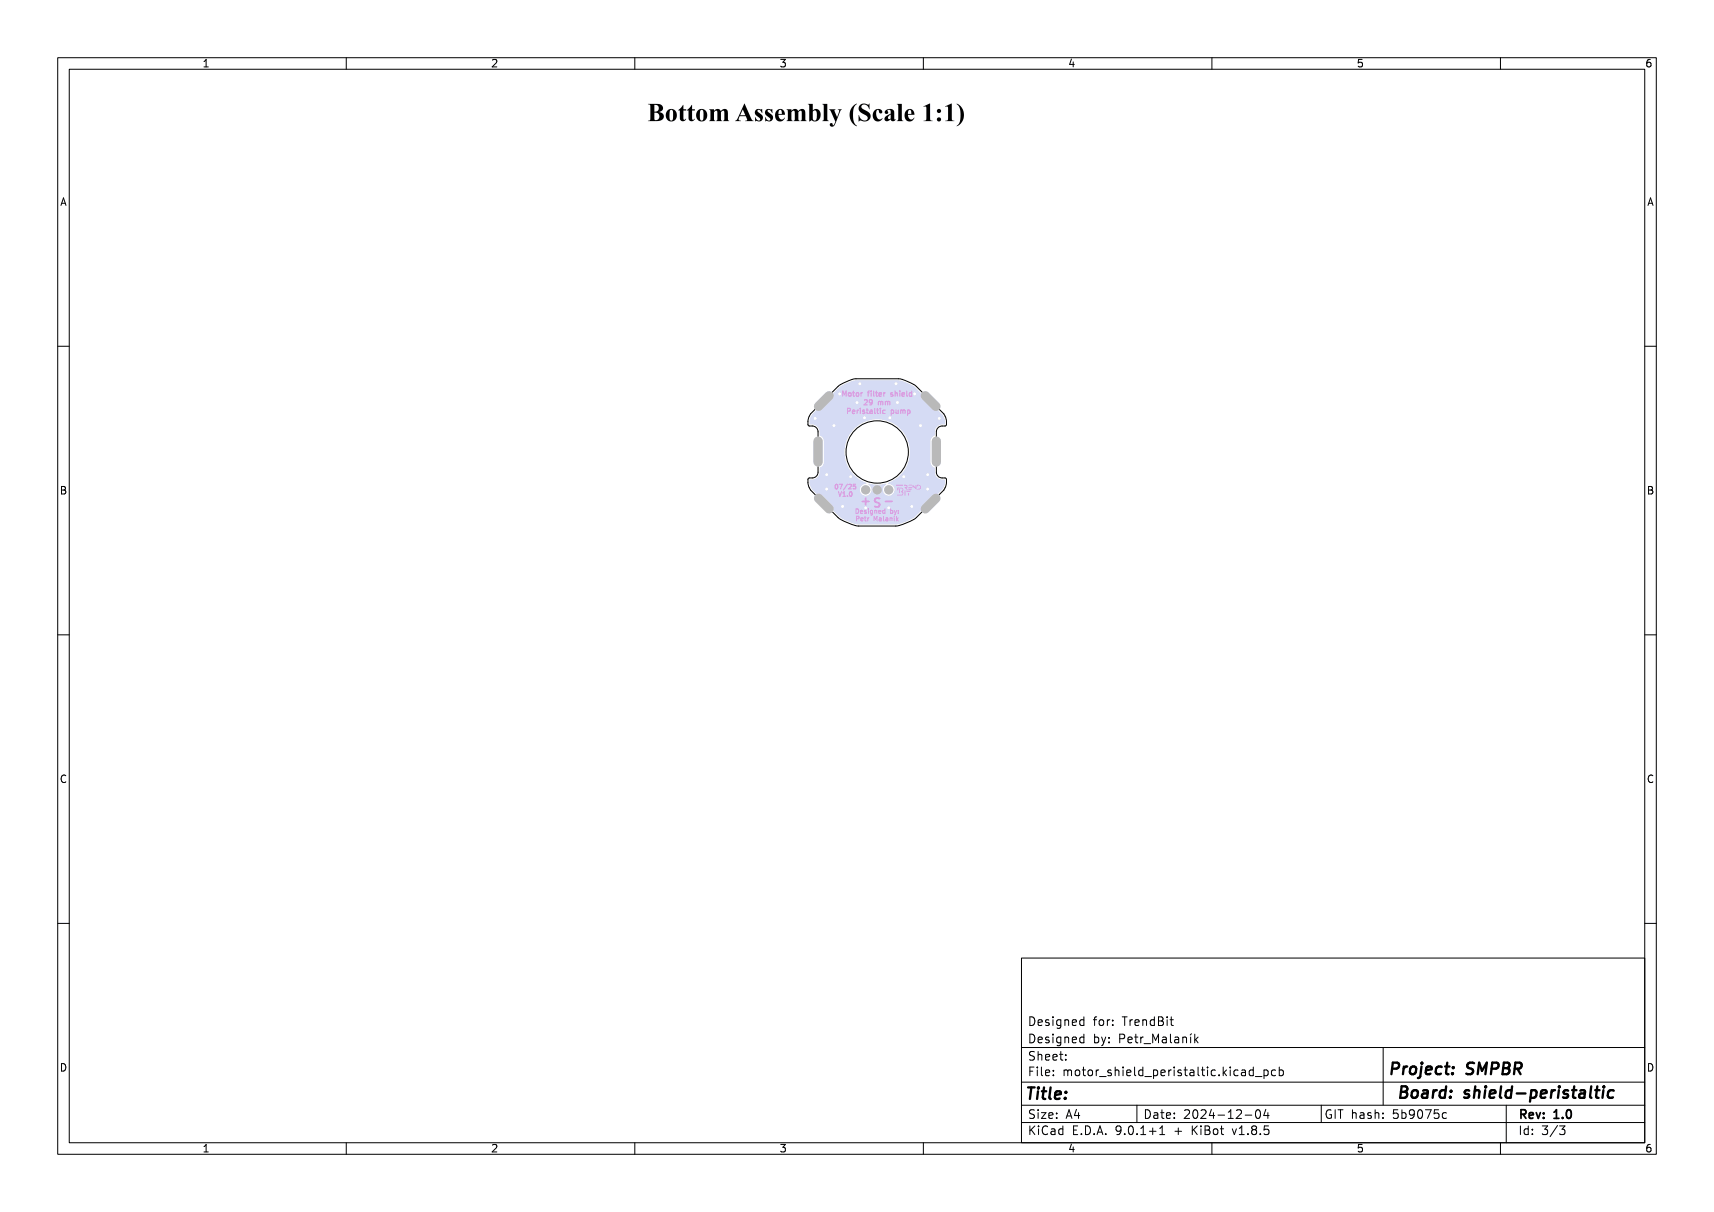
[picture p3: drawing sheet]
<svg xmlns="http://www.w3.org/2000/svg" width="297mm" height="210mm" viewBox="0 0 297 210" stroke-linecap="round" stroke-linejoin="round" font-family="sans-serif">
<g fill="none" stroke="#000" stroke-width=".17">
<path d="M140.5 71.7l5.2-5.1a7.4 7.4 0 0 1 2.6-1h7.4a7.5 7.5 0 0 1 3.1 1.4l4.7 4.7a2.43 2.43 0 0 1 .4 2l-.1 .1a1.15 1.15 0 0 0-1.5 1v7a1.12 1.12 0 0 0 1.5 1l.1 .1a2.42 2.42 0 0 1-.4 2l-4.7 4.8a8.9 8.9 0 0 1-3.6 1.4h-6.4a8.8 8.8 0 0 1-3.6-1.4l-4.7-4.8a2.43 2.43 0 0 1-.4-2l.2-.1a1.15 1.15 0 0 0 1.5-1v-7a1.12 1.12 0 0 0-1.5-1l-.2-.1a2.43 2.43 0 0 1 .4-2z"/>
<circle cx="152" cy="78.3" r="5.4"/>
</g>
<path d="M141.8 76.4v3.7M143.7 68.6l-1.9 1.8M162.3 76.4v3.7M162.2 86.3l-1.9 1.9" fill="none" stroke="#d5dbf4" stroke-width="1.6"/>
<g fill="#d5dbf4">
<circle cx="154" cy="84.9" r=".8"/>
<circle cx="152" cy="84.9" r=".8"/>
<circle cx="150" cy="84.9" r=".8"/>
</g>
<path d="M160.3 68.6l1.9 1.8M141.8 86.3l1.9 1.9" fill="none" stroke="#d5dbf4" stroke-width="1.6"/>
<g fill="#d5dbf4">
<circle cx="143.3" cy="82.2" r=".5"/>
<circle cx="144.5" cy="73.7" r=".5"/>
<circle cx="162.8" cy="72.5" r=".5"/>
<circle cx="149.8" cy="72.4" r=".5"/>
<circle cx="147.4" cy="82.6" r=".5"/>
<circle cx="156.6" cy="82.6" r=".5"/>
<circle cx="155.3" cy="66.5" r=".5"/>
<circle cx="160.8" cy="82.2" r=".5"/>
<circle cx="160.8" cy="84.7" r=".5"/>
<circle cx="148.5" cy="69.8" r=".5"/>
<circle cx="158" cy="87.7" r=".5"/>
<circle cx="146" cy="87.7" r=".5"/>
<circle cx="155.5" cy="69.8" r=".5"/>
<circle cx="154.2" cy="72.4" r=".5"/>
<circle cx="149" cy="66.5" r=".5"/>
<circle cx="158.5" cy="68.3" r=".5"/>
<circle cx="141.3" cy="72.5" r=".5"/>
<circle cx="154" cy="88" r=".5"/>
<circle cx="150" cy="88" r=".5"/>
<circle cx="159.5" cy="73.7" r=".5"/>
<circle cx="143.3" cy="84.7" r=".5"/>
<circle cx="145.5" cy="68.3" r=".5"/>
</g>
<path d="M140.7 71.9l4.8-4.9 1.7-.8 1.1-.3h7.6l1.4 .5 1.3 .7 4.7 4.8 .4 .7v.9a1.38 1.38 0 0 0-1.7 1.2v.8l-.5 .3-.2 .4v1.9h-3.6a5.7 5.7 0 0 0-9.1-4.3 5.7 5.7 0 0 0 1.6 9.9l-.1 .2a1.01 1.01 0 0 0-1.1 1.2 1.01 1.01 0 0 0 1.6 .6 1.01 1.01 0 0 0-.1-1.7l.1-.2a6.9 6.9 0 0 0 2.9 0v.2a1.01 1.01 0 0 0-.2 1.6 1.01 1.01 0 0 0 1.7-.4 1.01 1.01 0 0 0-1.1-1.3l-.1-.2a5.9 5.9 0 0 0 3.9-5.6h3.6v2a1.12 1.12 0 0 0 .7 .9v.9a1.35 1.35 0 0 0 1.7 1.2v.9l-.4 .8-5.1 5-1.5 .7-1.3 .4h-6.6l-1.5-.4-1.9-1-4.8-4.8-.3-.7v-.8l.1-.1h.5a1.26 1.26 0 0 0 1.1-1.2v-.9a1.1 1.1 0 0 0 .8-.9v-3.7l-.3-.6-.5-.3v-.9a1.3 1.3 0 0 0-1.6-1l-.1-.2v-.6z" fill-rule="evenodd" fill="#d5dbf4"/>
<g fill="#fff">
<circle cx="143.3" cy="82.3" r=".25"/>
<circle cx="144.5" cy="73.8" r=".25"/>
<circle cx="162.8" cy="72.5" r=".25"/>
<circle cx="149.8" cy="72.4" r=".25"/>
<circle cx="147.4" cy="82.6" r=".25"/>
<circle cx="156.6" cy="82.6" r=".25"/>
<circle cx="155.3" cy="66.5" r=".25"/>
<circle cx="160.8" cy="82.3" r=".25"/>
<circle cx="160.8" cy="84.8" r=".25"/>
<circle cx="148.5" cy="69.8" r=".25"/>
<circle cx="158" cy="87.7" r=".25"/>
<circle cx="146" cy="87.7" r=".25"/>
<circle cx="155.5" cy="69.8" r=".25"/>
<circle cx="154.2" cy="72.4" r=".25"/>
<circle cx="149" cy="66.5" r=".25"/>
<circle cx="158.5" cy="68.2" r=".25"/>
<circle cx="141.3" cy="72.5" r=".25"/>
<circle cx="154" cy="88" r=".25"/>
<circle cx="150" cy="88" r=".25"/>
<circle cx="159.5" cy="73.8" r=".25"/>
<circle cx="143.3" cy="84.8" r=".25"/>
<circle cx="145.5" cy="68.2" r=".25"/>
</g>
<path d="M141.8 76.4v3.7M143.7 68.6l-1.9 1.8M162.3 76.4v3.7M162.2 86.3l-1.9 1.9" fill="none" stroke="#fff" stroke-width=".6"/>
<g fill="#fff">
<circle cx="154" cy="84.9" r=".4"/>
<circle cx="152" cy="84.9" r=".4"/>
<circle cx="150" cy="84.9" r=".4"/>
</g>
<path d="M160.3 68.6l1.9 1.8M141.8 86.3l1.9 1.9" fill="none" stroke="#fff" stroke-width=".6"/>
<path d="M141.8 76.4v3.7M143.7 68.6l-1.9 1.8M162.3 76.4v3.7M162.2 86.3l-1.9 1.9" fill="none" stroke="#b9b9b9" stroke-width="1.6"/>
<g fill="#b9b9b9">
<circle cx="154" cy="84.9" r=".8"/>
<circle cx="152" cy="84.9" r=".8"/>
<circle cx="150" cy="84.9" r=".8"/>
</g>
<path d="M160.3 68.6l1.9 1.8M141.8 86.3l1.9 1.9" fill="none" stroke="#b9b9b9" stroke-width="1.6"/>
<path d="M149.4 86.9h1.2M150 86.3v1.2M152.4 86.4l-.5-.1-.3 .3 .1 .4 .7 .3v.4l-.3 .1h-.5M153.4 86.9h1.2" fill="none" stroke="#db9de1" stroke-width=".3"/>
<g fill="none" stroke="#db9de1" stroke-width=".2">
<path d="M146 68.7v-.9l.3 .6 .3-.6v.9M146.9 71.2h.4v-.4h-.4v.9M147.1 68.1h.3v.5h-.3zM147.7 71.4l.4-.1v-.2h-.3l-.1 .1 .1 .4h.3M147.7 68.1h.4M147.9 67.8v.7l.2 .2M148.4 68.1h.4l-.1 .5h-.3zM148.5 71.1v.6M148.8 71.1l-.3 .1M149.1 70.8h.1M149.1 71.1v.6M149.2 68.1v.6"/>
<path d="M149.5 68.1l-.3 .1M149.8 69.3h.3l.2 .2-.6 .7h.6M149.8 71.1h-.2l-.1 .1v.1l.3 .1v.2h-.3M150.1 71.1h.4M150.2 70.8v.7l.3 .2M150.3 68.1h.4M150.7 67.8l-.3 .1v.8M150.8 71.1h.3v.6M151 67.8h.1M151 68.1v.6M151.1 71.3l-.4 .1 .1 .3 .3-.1M151.1 69.6l-.1 .2h-.3v-.5h.3l.1 .1v.5l-.1 .2-.3 .1"/>
<path d="M151.4 67.8v.7l.1 .2M151.6 70.8v.7l.1 .2M151.7 68.1h.4M151.9 67.8v.7l.2 .2M151.9 71.1h.4M152 70.8v.7l.3 .2M152.2 69.6v.6M152.2 69.6h.3l.1 .1M152.3 68.4l.5-.1-.1-.2h-.2l-.2 .1 .1 .4h.3M152.6 70.8h.1M152.6 71.1v.6M152.6 69.7l.1-.1h.2l.1 .6"/>
<path d="M152.6 69.7v.5M153.1 68.1v.6M153.4 71.1h-.3l-.2 .1 .1 .4h.4M153.4 68.1l-.3 .1M153.4 69.6h.3l.1 .1M153.4 69.6v.6M153.8 69.7l.1-.1h.2l.1 .6M153.8 69.7v.5M154.4 71.1h.3l.2 .1-.1 .4h-.4M154.4 71.1v.9M154.7 68.1h-.2l-.2 .1 .1 .1 .3 .1v.2h-.4M155.1 68.1h.4v.6"/>
<path d="M155.1 67.8v.9M155.3 71.1v.5h.3M155.6 71.1v.6M155.9 67.8h.1M155.9 68.1v.6M156.1 71.1h.2l.2 .1M156.1 71.1v.6M156.3 68.4l.4-.1v-.2h-.3l-.1 .1 .1 .4h.3M156.5 71.2l.1-.1h.2v.6M156.5 71.2v.5M157.1 67.8v.7l.2 .2M157.3 71.1h.2l.2 .1-.1 .4h-.3"/>
<path d="M157.3 71.1v.9M158 68.1h-.3l-.1 .1v.4h.4M158 67.8v.9M144.8 84l.1-.1a.39 .39 0 0 1 .3 .4 .39 .39 0 0 1-.4 .4l-.1-.3zM145.3 85.2l.2 .8 .3-.8M145.4 83.9h.6l-.4 .8M146 86h.5M146 85.4l.3-.2v.8M146.8 83.9l-.6 1M146.8 85.9v.1M147.1 84l.3-.1 .1 .2-.5 .6h.5M147.3 85.3l.1-.1a.39 .39 0 0 1 .2 .4 .39 .39 0 0 1-.3 .4l-.1-.3z"/>
<path d="M147.6 85.9l-.1 .1M148.3 83.9h-.4l-.1 .4h.4l.1 .3h-.5"/>
</g>
<g fill="none" stroke="#db9de1" stroke-width=".17">
<path d="M148.3 88.2a.4 .4 0 0 1 .5 .4 .4 .4 0 0 1-.5 .4zM148.4 89.9l.4-.1v-.3h-.4v.8M149.1 88.7l.4-.1-.1-.1-.3 .1v.3h.3M149.2 90l.3-.1v-.1l-.2-.1-.1 .1v.4h.3M149.8 89.7h.3M149.9 89.5v.6l.2 .2M150.1 88.5l-.3 .1 .3 .1v.2h-.3M150.3 89.7v.6M150.5 88.2h.1M150.5 88.4v.6M150.6 89.7l-.3 .2M151.2 88.5l-.2-.1-.2 .2 .1 .3h.3"/>
<path d="M151.2 88.4v.7l-.2 .1h-.1M151.4 90.3v-.8l.3 .5 .3-.5v.8M151.6 88.5h.3v.5M151.6 88.4v.6M152.3 88.7l.3-.1v-.1l-.3 .1v.3h.3M152.4 89.8l.2-.1 .1 .1v.4l-.3 .1v-.3l.3-.1M153.1 89.5v.6l.1 .2M153.3 88.5l-.2-.1-.1 .2v.3h.3M153.3 88.2v.8M153.5 89.8l.2-.1 .1 .1v.4l-.2 .1-.1-.3 .3-.1M154.2 89.8h.3l.1 .5M154.2 89.7v.6"/>
<path d="M154.3 88.5l.3-.1 .1 .2-.1 .3h-.3M154.3 88.2v.8M155 89.7v.6M155 88.4l.2 .6M155 89.4l-.1 .1M155.2 89l-.2 .2M155.3 89.5v.8M155.4 88.4l-.2 .6M155.4 90l.2 .3M155.6 89.7l-.3 .3M155.7 88.9v.1M155.7 88.5v.1"/>
</g>
<g fill="#db9de1">
<path d="M157.4 84h.6v.2h-.6z" fill-rule="evenodd"/>
<path d="M157.4 84.4h.6v.1h-.6z" fill-rule="evenodd"/>
<path d="M157.4 84.7h.6v.1h-.6z" fill-rule="evenodd"/>
<path d="M157.1 85h.7v.2h-.7z" fill-rule="evenodd"/>
<path d="M157.3 85.5h.2v.4h-.2z" fill-rule="evenodd"/>
<path d="M156.7 85h.2v.9h-.2z" fill-rule="evenodd"/>
<path d="M155.3 84h1.1v.2h-1.1z" fill-rule="evenodd"/>
<path d="M155.8 84.8h.1v.6h-.1z" fill-rule="evenodd"/>
<path d="M158.1 84l.5 .5v-.5h.2v.8l-.5-.4v.1h-.2z" fill-rule="evenodd"/>
<path d="M156.7 84a.37 .37 0 0 1 .4 0 .37 .37 0 0 1 .1 .4l-.1 .2 .2 .2h-.2l-.4-.4h.4v-.2h-.4z" fill-rule="evenodd"/>
<path d="M158.9 84a.47 .47 0 0 1 .7 .4 .47 .47 0 0 1-.7 .5v-.2h.2a.29 .29 0 0 0 .4-.3 .29 .29 0 0 0-.4-.3v.2h-.2z" fill-rule="evenodd"/>
<path d="M155.5 84.5h.4a.49 .49 0 0 1 .6 .1 .49 .49 0 0 1-.1 .6 .45 .45 0 0 1 0 .6 .45 .45 0 0 1-.5 .1h-.4v-.2h.8a.32 .32 0 0 0-.1-.5 .29 .29 0 0 0 .2-.4 .29 .29 0 0 0-.5-.2h-.3v.3h-.1z" fill-rule="evenodd"/>
</g>
<g fill="none" stroke="#000" stroke-width=".17">
<path d="M10 10h277v190h-277zM12 12h273v186h-273zM35.3 11.6h.8M35.3 10.7l.4-.4v1.3M60 10v2M85.3 10.4l.5-.1 .3 .4-.8 .9h.8M110 10v2M135.3 10.3h.8l-.4 .5 .3 .1v.6l-.2 .1-.5-.1M160 10v2M185.7 10.2l-.4 1h.9M186 10.7v.9M210 10v2"/>
<path d="M236 10.3h-.6l-.1 .6 .2-.1 .5 .1 .1 .1-.1 .5-.2 .1-.5-.1M260 10v2M286 10.3l-.4 .1a.87 .87 0 0 0 0 1.2l.4-.1 .1-.5-.3-.2-.3 .1-.2 .1M10.6 35.6l.4-1.3 .4 1.3M10.7 35.2h.6M285.6 35.6l.4-1.3 .4 1.3M285.7 35.2h.6M10 60h2M285 60h2M10.7 84.3l.6 .1v.3l-.2 .2a.35 .35 0 0 1 .3 .3 .35 .35 0 0 1-.2 .4h-.5zM10.7 84.9h.4M285.7 84.3l.6 .1v.3l-.2 .2a.35 .35 0 0 1 .3 .3 .35 .35 0 0 1-.2 .4h-.5z"/>
<path d="M285.7 84.9h.4M10 110h2M285 110h2M11.4 134.4a.62 .62 0 0 0-.9 .5 .62 .62 0 0 0 .7 .7l.2-.1M286.4 134.4a.62 .62 0 0 0-.9 .5 .62 .62 0 0 0 .7 .7l.2-.1M10 160h2M285 160h2M177 166h108v32h-108zM178.5 176.2a.76 .76 0 0 1 .8 .7 .76 .76 0 0 1-.8 .8zM178.5 179.2a.76 .76 0 0 1 .8 .7 .76 .76 0 0 1-.8 .8zM179.9 177.2l.7-.1-.1-.3-.4-.1-.2 .2 .1 .7h.5M181.7 176.8l-.3-.1-.2 .2v.2l.5 .2v.3h-.5"/>
<path d="M181.7 179.8l-.3-.1-.2 .2v.2l.5 .2v.3h-.5M182.5 176.2v.1M182.5 176.7v1M182.5 179.2v.1M182.5 179.7v1M183.8 176.8l-.4-.1-.3 .3v.4l.1 .2h.6M183.8 179.8l-.4-.1-.3 .3v.4l.1 .2h.6M183.8 179.7v1.2l-.3 .3-.3-.1M183.8 176.7v1.2l-.3 .3-.3-.1M184.5 179.8l.2-.1 .4 .1 .1 .9M184.5 176.7v1M184.5 179.7v1"/>
<path d="M184.5 176.8l.2-.1 .4 .1 .1 .9M185.8 177.2l.7-.1v-.3l-.5-.1-.2 .2 .1 .7h.6M187.8 176.8l-.4-.1-.3 .3v.4l.1 .2h.6M187.8 179.8l-.4-.1-.3 .3v.4l.1 .2h.6M187.8 176.2v1.5M187.8 179.2v1.5M189.5 176.7h.5M189.7 179.8l.4-.1 .3 .3v.4l-.2 .2h-.5M189.7 179.2v1.5M190 176.2l-.3 .2v1.3M190.6 176.8l.4-.1 .2 .3v.4l-.2 .3-.4-.1-.1-.2v-.4zM190.9 179.7l.3 1"/>
<path d="M191.6 179.7l-.4 1M191.9 176.7v1M192.2 179.8v.1M192.3 176.7l-.3 .1-.1 .2M192.8 177.6v.1M192.8 176.8v.1M194 180l.7-.1 .2-.2-.1-.4-.2-.1h-.6v1.5M194.5 176.2h.8M194.9 176.2v1.5M195.8 176.7v1M196.2 176.7l-.2 .1-.2 .2M196.6 179.7h.6"/>
<path d="M196.7 177.2l.7-.1-.1-.3-.4-.1-.2 .2v.7h.6M196.8 179.2v1.3l.4 .2M197.7 179.7v1M198 176.7v1M198 176.8l.2-.1 .4 .1 .1 .9M198.1 179.7l-.3 .1-.1 .2M200 176.8l-.4-.1-.3 .3v.4l.2 .2h.5M200 176.2v1.5M200.7 176.2h.5l.3 .1v.3l-.3 .3a.4 .4 0 0 1 .4 .4 .4 .4 0 0 1-.3 .4h-.6zM200.7 176.9h.5M201.5 179.8h.5l.1 .9M202.2 176.2v.1"/>
<path d="M202.2 176.7v1M202.7 176.7h.6M202.8 179.2v1.3l.2 .2M203 176.2v1.3l.3 .2M203.6 179.8h.6v.9M205 179.8l.2-.1 .3 .1 .1 .9M205 179.7v1M206.3 179.7v1M206.5 179.1l-.3 .2M207 179.2v1.5M207.6 179.7l-.6 .6M10.7 184.3a.66 .66 0 0 1 .7 .6 .66 .66 0 0 1-.7 .7z"/>
<path d="M35.3 198.7l.4-.4v1.3M35.3 199.6h.8M60 198v2M85.3 198.4l.5-.1 .3 .4-.8 .9h.8M110 198v2M135.3 198.3h.8l-.4 .5 .3 .1v.6l-.2 .1-.5-.1M160 198v2M177 194.5h108M177 191.5h108M177 187.5h108M177 181.5h108M178.5 195.1v1.5"/>
<path d="M178.5 185.6h.5M178.7 195.7l.6 .9M179.2 184.9h-.7v1.5M179.2 192.4l-.5-.1-.2 .1v.5l.6 .3 .1 .3-.2 .3-.6-.1M179.2 182.3l-.5-.1-.2 .1v.5l.6 .3 .1 .3-.2 .3-.6-.1M179.3 195.1l-.8 .9M179.7 184.9v.1M179.7 185.4v1M179.9 182.8l.2-.1 .4 .1v.9M179.9 180.2l.7-.1-.1-.3-.4-.1-.2 .2 .1 .7h.5M179.9 182.2v1.5M179.9 192.3v.1"/>
<path d="M179.9 192.8v1M180 195.1v.1M180 195.6v1M180.5 192.8h.7l-.7 1h.7M180.5 184.9v1.3l.2 .2M181.2 183.2l.7-.1-.1-.3-.4-.1-.2 .2v.7h.6M181.2 185.9l.7-.2-.1-.2-.4-.1-.2 .2v.7h.6M181.5 195.2a.6 .6 0 0 0-.7 0 .6 .6 0 0 0-.2 .8 .56 .56 0 0 0 .3 .5 .56 .56 0 0 0 .6 0M181.7 193.3l.8-.1-.1-.3-.4-.1-.3 .2 .1 .7h.6M182.2 195.7h.5l.1 .9M182.5 183.2l.7-.1-.1-.3-.4-.1-.2 .2v.7h.6M182.5 186.3v.1"/>
<path d="M182.5 185.5v.1M182.8 196h-.5a.29 .29 0 0 0-.2 .3 .29 .29 0 0 0 .2 .3l.5-.1M183.1 193.7v.1M183.1 192.9v.1M183.6 182.7h.6M183.8 182.2v1.3l.4 .2M184.2 195.7l-.5-.1-.2 .3v.4l.1 .2h.6M184.2 195.1v1.5M184.4 185.5l.4-.1 .2 .2M184.4 185.4v1M184.7 183.6v.1M184.7 182.8v.1"/>
<path d="M184.7 193.8l.5-1.5 .5 1.5M184.9 193.4h.7M185 185.6l.2-.2 .4 .1 .1 .9M185 185.6v.8M185.7 198.2l-.4 1h.9M185.8 180.2l.7-.1v-.3l-.5-.1-.2 .2 .1 .7h.6M186 198.7v.9M186 195.8h.5M186.4 185.5l.2-.1 .4 .1 .1 .6-.1 .2-.4 .1-.2-.1zM186.5 192.2l-.3 1.1h.9M186.7 195.1h-.7v1.5h.7M186.9 192.8v1"/>
<path d="M187.4 196.5v.1M187.5 185.4h.6M187.7 184.9v1.3l.4 .2M188.1 195.1a.76 .76 0 0 1 .9 .7 .76 .76 0 0 1-.9 .8zM188.6 185.5l.2-.1 .4 .1 .1 .6-.1 .2-.4 .1-.2-.1zM189.6 196.5v.1M190 185.4v1M190.1 196.6l.5-1.5 .5 1.5M190.2 196.2h.8M190.4 185.4l-.3 .1-.1 .2M190.5 186.5h1.2M191.2 180.7l-.1 .4-.2 .1"/>
<path d="M191.6 196.5v.1M192.2 180.6v.1M192.5 185.5l-.3-.1-.2 .2v.2l.5 .2v.3h-.5M193.2 185.5l.3-.1 .3 .1 .1 .9M193.2 184.9v1.5M194.2 195.7l-.2 .3h-.3l-.3-.3 .1-.5 .5-.1 .2 .1a.99 .99 0 0 1-.4 1.4h-.3M194.6 184.9v.1M194.6 185.4v1M194.9 196.5v.1M195.2 185.9l.8-.2-.1-.2-.4-.1-.3 .2 .1 .7h.6M195.5 180.2l.7-.1-.1-.3-.4-.1-.2 .2v.7h.6M195.7 195.2l.2-.1a.81 .81 0 0 1 .6 .6 .81 .81 0 0 1-.3 .8l-.2 .1a.81 .81 0 0 1-.3-1.4z"/>
<path d="M196.6 184.9v1.3l.2 .2M197 191.5v3M197 196.5v.1M197.7 196.6h.8M197.7 195.5l.4-.4v1.5M198 185.5l-.4-.1-.3 .3v.4l.2 .2h.5M198 184.9v1.5M198.2 180.8h1.2M198.4 186.5h1.1M198.5 192.3a.76 .76 0 0 1 .8 .7 .76 .76 0 0 1-.8 .8zM199.2 196h1.1M199.7 180.7v-1.5l.5 1.1 .5-1.1v1.5"/>
<path d="M199.7 195.4v1.2M199.9 185.5l.4-.1 .3 .3v.4l-.1 .2h-.6M199.9 185.4v1.5M200 192.9h.6v.9M200.6 193.2h-.5a.3 .3 0 0 0-.2 .3 .3 .3 0 0 0 .2 .3l.5-.1M201 196.6h.8M201 195.5l.4-.4v1.5M201.1 192.8h.6M201.2 185.9l.7-.2-.1-.2-.4-.1-.2 .2v.7h.6M201.3 192.3v1.3l.4 .2M202.1 180.1h-.5a.29 .29 0 0 0-.2 .3 .29 .29 0 0 0 .2 .3l.5-.1M202.1 193.3l.7-.1v-.3l-.5-.1-.2 .2 .1 .7h.6"/>
<path d="M202.5 185.4v1M203 185.4l-.3 .1-.2 .2M203.5 184.9v.1M203.5 185.4v1M203.5 193.7v.1M203.5 192.9v.1M203.6 196h1.1M204.2 195.4v1.2M204.2 180.1h-.5a.29 .29 0 0 0-.2 .3 .29 .29 0 0 0 .2 .3l.5-.1M204.7 185.5l-.4-.1-.2 .2 .1 .2 .5 .2v.3h-.6M205.2 185.4h.5M205.3 192.4l.2-.1h.3l.3 .1v.3l-.9 1.1h.9"/>
<path d="M205.4 184.9v1.3l.3 .2M206.2 185.5h.6l.1 .9M206.6 195.1v1.5M206.8 195.7l.7 .9M206.8 192.4l.3-.1a.82 .82 0 0 1 .5 .6 .82 .82 0 0 1-.3 .8l-.1 .1a.81 .81 0 0 1-.4-1.4zM206.9 185.7l-.5 .1a.3 .3 0 0 0-.2 .3 .3 .3 0 0 0 .2 .3l.5-.1M207.2 180.1l.4 .6M207.5 195.1l-.9 .9M207.6 184.9v1.3l.2 .2M208.1 195.1v.1M208.1 195.6v1M208.1 192.4l.2-.1h.4l.2 .1 .1 .3-.1 .2-.8 .9h.9"/>
<path d="M208.2 185.4h.5M208.4 184.9v1.3l.3 .2M208.8 195.1h.5l.2 .1 .1 .3-.3 .3a.4 .4 0 0 1 .4 .4 .4 .4 0 0 1-.3 .4h-.6zM208.8 195.8h.5M209.2 184.9v.1M209.2 185.4v1M209.9 192.2l-.3 1.1h.9M210 198v2M210.3 192.8v1M210.4 195.7l.3-.1 .3 .3v.4l-.3 .3-.3-.1-.2-.2v-.4zM210.6 185.5l-.4-.1-.3 .3v.4l.1 .2h.6M211.1 193.2h1.1"/>
<path d="M211.2 186.3v.1M211.5 195.6h.5M211.7 195.1v1.3l.3 .2M212 184.9v1.5M212.1 185.8l.4 .6M212.5 185.4l-.5 .6M212.8 193.8h.9M212.8 192.7l.5-.4v1.5M213.2 184.9v.1M213.2 185.4v1M213.5 195.6l.4 1 .3-1M214.3 192.4l.2-.1h.3l.3 .1v.3l-.9 1.1h.9"/>
<path d="M214.5 185.5l-.4-.1-.3 .3v.4l.2 .2h.5M214.7 196.6h.9M214.7 195.5l.5-.4v1.5M215.2 185.5h.5l.1 .9M215.8 193.2h1.1M215.8 185.7l-.5 .1a.29 .29 0 0 0-.2 .3 .29 .29 0 0 0 .2 .3l.5-.1M216.2 196.5v.1M217.2 195.7l-.3 .3v.3l.3 .3h.3l.2-.3v-.3l-.2-.3M217.2 195.7l-.3-.3 .3-.3h.3l.2 .3-.2 .3M217.2 195.7h.3M217.2 185.5l-.5-.1-.2 .3v.4l.1 .2h.6M217.2 184.9v1.5"/>
<path d="M217.5 186.5h1.2M217.7 192.4l.2-.1a.82 .82 0 0 1 .6 .6 .82 .82 0 0 1-.3 .8l-.1 .1a.81 .81 0 0 1-.4-1.4zM218.4 196.5v.1M219 185.5l.5-.1 .2 .3v.4l-.1 .2h-.6M219 185.4v1.5M219.3 192.2l-.3 1.1h.9M219.7 192.8v1M219.8 195.1h-.7l-.1 .7 .2-.1h.5l.2 .3-.1 .5-.2 .1h-.4l-.2-.1M221 185.5l-.4-.1-.3 .3v.4l.2 .2h.5M221.7 185.5l.4-.1 .3 .3v.4l-.2 .2h-.5M221.7 184.9v1.5M228.9 191.5v3"/>
<path d="M230.6 192.4a.74 .74 0 0 0-.9 .5 .74 .74 0 0 0 .6 .9l.4-.1v-.5h-.3M231.4 192.3v1.5M231.9 192.3h.8M232.3 192.3v1.5M234.4 192.9l.2-.1 .3 .1 .1 .9M234.4 192.3v1.5M235.7 192.9h.6l.1 .9M236 198.3h-.6l-.1 .6 .2-.1 .5 .1 .1 .1-.1 .5-.2 .1-.5-.1M236.4 193.2h-.5a.3 .3 0 0 0-.3 .3 .3 .3 0 0 0 .3 .3l.5-.1M237.6 192.9l-.4-.1-.2 .2 .1 .2 .5 .2v.3h-.6M238.3 192.9l.2-.1 .4 .1v.9M238.3 192.3v1.5"/>
<path d="M239.6 193.7v.1M239.6 192.9v.1M239.7 181.5v10M242.2 192.3h-.7l-.1 .7 .2-.1h.5l.2 .3-.1 .5-.2 .1h-.4l-.2-.1M242.9 192.9l.5-.1 .2 .3v.4l-.1 .2h-.6M242.9 192.3v1.5M245.1 192.9l-.3 .3h-.3l-.3-.3v-.3l.2-.2 .4-.1 .2 .1a.99 .99 0 0 1-.4 1.4h-.2M245.8 192.4l.2-.1a.82 .82 0 0 1 .6 .6 .82 .82 0 0 1-.3 .8l-.2 .1a.81 .81 0 0 1-.3-1.4zM247 192.3h1l-.6 1.5M249.3 192.3h-.7l-.1 .7 .2-.1h.5l.2 .3-.1 .5-.2 .1h-.4l-.2-.1M250.6 192.9l-.4-.1-.3 .3v.4l.2 .2h.5M260 198v2"/>
<path d="M261 191.5v6.5M263.5 195.1v1.5M264.8 195.7l-.4-.1-.3 .3v.4l.1 .2h.6M264.8 195.1v1.5M265.5 196.5v.1M265.5 195.7v.1M267.2 195.1h1l-.5 .6 .4 .1v.7l-.2 .1h-.4l-.3-.1M269.9 195l-1.3 2M270.2 195.1h1l-.5 .6 .4 .1v.7l-.2 .1h-.4l-.3-.1M285.7 184.3a.66 .66 0 0 1 .7 .6 .66 .66 0 0 1-.7 .7zM286 198.3l-.4 .1a.87 .87 0 0 0 0 1.2l.4-.1 .1-.5-.3-.2-.3 .1-.2 .1"/>
</g>
<path d="M263.6 193.1l.7-.1 .1-.2-.1-.4-.2-.1h-.5v1.5M263.9 193.1l.5 .7M265 193.3l.7-.2-.1-.2-.4-.1-.2 .2 .1 .7h.5M266.2 192.8l.4 1 .3-1M267.5 193.6v.2M267.5 192.9v.1M269.3 193.8h.8M269.3 192.7l.4-.4v1.5M270.8 193.6v.2M271.6 192.4l.2-.1a.81 .81 0 0 1 .6 .6 .81 .81 0 0 1-.3 .8l-.2 .1a.81 .81 0 0 1-.3-1.4z" fill="none" stroke="#000" stroke-width=".3"/>
<g fill="#000">
<path d="M112.3 18h1.4a.84 .84 0 0 1 .9 .2 .84 .84 0 0 1 .2 .8l-.6 .4a.79 .79 0 0 1 .8 .8 .79 .79 0 0 1-.9 .8h-1.8l.3-.2 .1-.2h.7a.51 .51 0 0 0 .7 .1 .51 .51 0 0 0 .1-.6 .68 .68 0 0 0-.8-.6v1.1h-.7v-1.2h.7a.61 .61 0 0 0 .8-.6 .61 .61 0 0 0-.8-.6v1.2h-.7v-1.2z" fill-rule="evenodd"/>
<path d="M115.8 19.1a1.04 1.04 0 0 1 1.5 .9 1.04 1.04 0 0 1-1.6 .9l-.3-.8h.6v.5a.28 .28 0 0 0 .3 .3 .28 .28 0 0 0 .3-.3v-1.2a.32 .32 0 0 0-.3-.4 .32 .32 0 0 0-.3 .4v.7h-.6v-.5z" fill-rule="evenodd"/>
<path d="M118.3 18.2l.1 .7h.5v.2h-.5v1.5l.3 .1 .1-.1a.55 .55 0 0 1-.6 .4 .55 .55 0 0 1-.4-.7v-1.2h-.3z" fill-rule="evenodd"/>
<path d="M119.9 18.2v.7h.5v.2h-.5v1.5l.3 .1 .1-.1a.55 .55 0 0 1-.6 .4 .55 .55 0 0 1-.4-.7v-1.2h-.3z" fill-rule="evenodd"/>
<path d="M121 19.1a1.04 1.04 0 0 1 1.6 .9 1.04 1.04 0 0 1-1.6 .9l-.4-.8h.7v.5a.28 .28 0 0 0 .3 .3 .28 .28 0 0 0 .3-.3v-1.2a.32 .32 0 0 0-.3-.4 .32 .32 0 0 0-.3 .4v.7h-.7l.1-.5z" fill-rule="evenodd"/>
<path d="M122.9 18.9h.8v.3a.64 .64 0 0 1 .6-.3 .64 .64 0 0 1 .6 .4 .66 .66 0 0 1 .8-.4 .66 .66 0 0 1 .4 .8v1.1l.3 .2h-1.1l.2-.3v-1.3a.29 .29 0 0 0-.3-.3 .29 .29 0 0 0-.3 .3v1.3l.3 .3h-1.1l.2-.3v-1.3a.24 .24 0 0 0-.2-.2 .24 .24 0 0 0-.3 .1l-.1 .1v1.1l.1 .3 .1 .2h-1l.2-.2v-.3v-1.3z" fill-rule="evenodd"/>
<path d="M131 19.1a.87 .87 0 0 1 .9-.1l.2-.1v.7a.68 .68 0 0 0-.8-.5v.2a1.42 1.42 0 0 1 .9 1.1 .77 .77 0 0 1-1.2 .6h-.1l-.1-.7a.74 .74 0 0 0 .9 .5v-.2a1.58 1.58 0 0 1-.9-1.3z" fill-rule="evenodd"/>
<path d="M132.7 19.1a.87 .87 0 0 1 1-.1l.1-.1 .1 .7a.68 .68 0 0 0-.8-.5l-.1 .2a1.41 1.41 0 0 1 1 1.1 .77 .77 0 0 1-1.3 .6h-.1v-.7a.74 .74 0 0 0 .8 .5l.1-.2a1.58 1.58 0 0 1-.9-1.3z" fill-rule="evenodd"/>
<path d="M134.6 19.2a.83 .83 0 0 1 1-.2 .83 .83 0 0 1 .4 .9h-1.1a.58 .58 0 0 0 .3 .7 .58 .58 0 0 0 .7-.2 .85 .85 0 0 1-1 .6 .85 .85 0 0 1-.6-1v-.3h1.2l-.2-.6a.4 .4 0 0 0-.4 .1 .4 .4 0 0 0 0 .5h-.6z" fill-rule="evenodd"/>
<path d="M136.3 18.9h.8v.3a.64 .64 0 0 1 .6-.3 .64 .64 0 0 1 .6 .4 .66 .66 0 0 1 .8-.4 .66 .66 0 0 1 .4 .8l.1 1.1 .2 .2h-1.1l.2-.3v-1.3a.29 .29 0 0 0-.3-.3 .29 .29 0 0 0-.3 .3l.1 1.3 .2 .3h-1.1l.2-.3v-1.3a.24 .24 0 0 0-.2-.2 .24 .24 0 0 0-.2 .1l-.2 .1v1.1l.1 .3 .2 .2h-1.1l.2-.2v-.3v-1.3z" fill-rule="evenodd"/>
<path d="M140 18h.8v1.1a.84 .84 0 0 1 1.1 0 .84 .84 0 0 1 .3 1 .94 .94 0 0 1-.6 .9 .94 .94 0 0 1-1-.2l-.4 .3v-1.8h.6l.1 1.3a.32 .32 0 0 0 .3 .3 .32 .32 0 0 0 .3-.3v-1a.37 .37 0 0 0-.2-.5 .37 .37 0 0 0-.5 .2h-.6v-1z" fill-rule="evenodd"/>
<path d="M142.5 18h.9v2.8l.2 .2h-1.1l.2-.2v-.2v-2.4z" fill-rule="evenodd"/>
<path d="M147.8 18.4l.7-.5a3.2 3.2 0 0 0-.2 3.8l.2 .2a2.2 2.2 0 0 1-.7-3.5z" fill-rule="evenodd"/>
<path d="M149 18.2a1.68 1.68 0 0 1 1.5-.1l.2-.2v1a1.16 1.16 0 0 0-1.1-.8 .42 .42 0 0 0-.3 .5 .42 .42 0 0 0 .3 .4l.4 .1a1 1 0 0 1 .8 1.4 1 1 0 0 1-1.5 .4h-.3l-.2 .2v-1.2a1.03 1.03 0 0 0 1.4 .9 .47 .47 0 0 0-.2-.8 1.33 1.33 0 0 1-1.2-1.4z" fill-rule="evenodd"/>
<path d="M153.4 19.2a.85 .85 0 0 1 1-.3 .85 .85 0 0 1 .6 .8v.9l.2 .1a.42 .42 0 0 1-.4 .3 .42 .42 0 0 1-.5-.3 .6 .6 0 0 1-.5 .3 .6 .6 0 0 1-.5-.3v-.3h.6l.2 .2 .2-.1v-.7l-.4 .4v.2h-.6l.3-.3 .7-.4v-.4a.27 .27 0 0 0-.4-.3 .27 .27 0 0 0 0 .5 .32 .32 0 0 1-.5 .2 .32 .32 0 0 1 0-.5z" fill-rule="evenodd"/>
<path d="M155.4 18h.9v2.8l.2 .2h-1.1l.2-.2 .1-.2-.1-2.4z" fill-rule="evenodd"/>
<path d="M157 19.2a.83 .83 0 0 1 1-.2 .83 .83 0 0 1 .5 .9h-1.2a.58 .58 0 0 0 .3 .7 .58 .58 0 0 0 .8-.2 .85 .85 0 0 1-1 .6 .85 .85 0 0 1-.7-1l.1-.3h1.1v-.4l-.3-.3-.2 .3-.1 .4h-.5z" fill-rule="evenodd"/>
<path d="M160 18.4l1.2-.5v2.7l.1 .3 .3 .1h-1.6l.5-.3v-1.9l-.1-.3z" fill-rule="evenodd"/>
<path d="M163.8 18.4l1.1-.5v2.7l.2 .3 .3 .1h-1.6l.5-.3v-1.9l-.1-.3z" fill-rule="evenodd"/>
<path d="M129 17.9l1.3 2.8 .3 .3h-1.5l.4-.2-.3-.7h-1l-.2 .7 .4 .2h-1l.4-.4 .3-.6h1.1l-.5-1-.4 1h-.2z" fill-rule="evenodd"/>
<path d="M143.7 18.9h1.1l-.2 .3 .4 1.1 .4-1.1-.2-.3h.7l-.3 .3-.7 1.9a1.03 1.03 0 0 1-.6 .8 .33 .33 0 0 1-.5-.1 .33 .33 0 0 1 .4-.4l.2 .3 .3-.6-.8-1.9z" fill-rule="evenodd"/>
<path d="M151.6 19.1a.68 .68 0 0 1 .8-.3 .68 .68 0 0 1 .4 .8 .37 .37 0 0 1-.4 0 .37 .37 0 0 1-.1-.5l-.2-.1a1.04 1.04 0 0 0 .3 1.7l.5-.2a.89 .89 0 0 1-1.2 .5 .89 .89 0 0 1-.5-1.2z" fill-rule="evenodd"/>
<path d="M165.8 17.9a2.18 2.18 0 0 1 1.2 2 2.18 2.18 0 0 1-1.2 2 3.2 3.2 0 0 0 .2-3.7z" fill-rule="evenodd"/>
<circle cx="162.7" cy="19.2" r=".36"/>
<circle cx="162.7" cy="20.7" r=".36"/>
</g>
<g fill="none" stroke="#000" stroke-width=".4">
<path d="M178.1 188.4h1.2M178.7 188.4l-.2 2M179.9 189.1l-.2 1.3M180 188.4l-.1 .2M180 188.4l-.2 .1 .1 .1M180 188.4v.1l-.1 .1M180.5 189.1h.8M180.9 188.4l-.2 1.7 .1 .2 .3 .1M182 188.4l-.2 1.7 .3 .3M182.8 189.8l1-.2v-.4l-.6-.1-.3 .3v.9l.1 .1 .6-.1M184.6 190.2l.1 .1-.1 .1M184.6 190.2l-.1 .1 .1 .1"/>
<path d="M184.6 190.2v.2M184.7 189.2v.2M184.7 189.2l.1 .1-.1 .1M184.7 189.2l-.1 .1 .1 .1M241.2 185.2h.8a.55 .55 0 0 0 .4-.5 .55 .55 0 0 0-.3-.6h-.7l-.3 2M242.8 189.2h.6M242.9 188.2h.6a.49 .49 0 0 1 .4 .6 .49 .49 0 0 1-.5 .4l.3 .1a.58 .58 0 0 1-.3 .9h-.8zM243.3 184.8l-.2 1.3M243.8 184.8l-.4 .1-.2 .3M244.5 185a.52 .52 0 0 1 .5-.2 .52 .52 0 0 1 .4 .4l-.1 .5a.55 .55 0 0 1-.5 .4 .55 .55 0 0 1-.5-.4zM244.8 189.1a.52 .52 0 0 1 .5-.2 .52 .52 0 0 1 .4 .4l-.1 .5a.55 .55 0 0 1-.5 .4 .55 .55 0 0 1-.5-.4zM246.3 184.8l-.2 1.7-.1 .2-.3 .1"/>
<path d="M246.4 184.1l-.1 .1 .1 .1M246.4 184.1l.1 .1-.1 .1M246.4 184.1v.2M246.6 189l.2-.1 .6 .1-.1 1.2M247.1 185.5l1-.2-.1-.4-.2-.1-.5 .1-.3 .9 .3 .3 .6-.1M247.4 189.4l-.7 .1a.4 .4 0 0 0-.3 .3 .4 .4 0 0 0 .2 .4l.7-.1M248.4 188.9l-.2 1.3M249 188.9l-.4 .1-.2 .3M249.8 184.9a.66 .66 0 0 0-1 .3v.5l.1 .3 .2 .1 .6-.1M250.4 184.8h.8M250.5 189a.66 .66 0 0 0-1 .3l-.1 .5 .2 .3 .2 .1 .6-.1M250.6 188.2l-.3 2"/>
<path d="M250.8 184.1l-.2 1.7v.2l.4 .1M251.3 190l.1 .1-.1 .1M251.3 190l-.1 .1 .1 .1M251.3 190v.2M251.4 189v.2M251.4 189l.1 .1-.1 .1M251.4 189l-.1 .1 .1 .1M251.7 185.9l.1 .1-.1 .1M251.7 185.9l-.1 .1 .1 .1M251.7 185.9v.2M251.8 184.9v.2M251.8 184.9l.1 .1-.1 .1"/>
<path d="M251.8 184.9l-.1 .1 .1 .1M254.6 189a.5 .5 0 0 0-.8 .2l.1 .3 .6 .2 .1 .1-.2 .3-.2 .1-.5-.1M255.4 184.2a.85 .85 0 0 0-1 .1 .45 .45 0 0 0 .2 .8l.3 .1a.49 .49 0 0 1 .4 .5 .49 .49 0 0 1-.5 .4l-.7-.1M255.5 189.1a.49 .49 0 0 1 .9 .1l-.2 1M255.6 188.2l-.2 2M256.1 186.1l.2-2 .5 1.5 .8-1.5-.2 2M257.4 188.9l-.2 1.3M257.4 188.2l-.1 .1 .1 .1M257.4 188.2l.1 .1-.1 .1M257.4 188.2v.2M258.1 189.6l1-.2v-.4l-.6-.1-.3 .3v.9l.1 .1 .6-.1M258.5 185.2h.7a.55 .55 0 0 0 .5-.5 .55 .55 0 0 0-.3-.6h-.8l-.3 2"/>
<path d="M260.1 188.2l-.2 1.7 .3 .3M260.5 185.1h.6M260.6 184.1h.7a.49 .49 0 0 1 .3 .6 .49 .49 0 0 1-.5 .4l.3 .1a.58 .58 0 0 1-.3 .9h-.8zM261.9 189a.66 .66 0 0 0-1 .3v.5l.1 .3 .2 .1 .6-.1M262 188.2l-.2 2M262.5 185.2h.7a.55 .55 0 0 0 .5-.5 .55 .55 0 0 0-.3-.6h-.8l-.3 2M262.8 189.5h1.5M262.9 185.2l.6 .9M265.4 189l.2-.1 .5 .1 .2 .3-.1 .5a.65 .65 0 0 1-1 .3M265.4 188.9l-.3 2M267 189.6l1-.2-.1-.4-.5-.1-.4 .3v.9l.2 .1 .6-.1M268.9 188.9l-.2 1.3"/>
<path d="M269.5 188.9l-.4 .1-.3 .3M270.1 188.9l-.1 1.3M270.2 188.2l-.1 .1 .1 .1M270.2 188.2l.1 .1-.1 .1M270.2 188.2v.2M271.7 189a.49 .49 0 0 0-.8 .3l.1 .2 .7 .2v.1l-.1 .3-.2 .1-.6-.1M272.4 188.9h.8M272.8 188.2l-.2 1.7v.2l.4 .1M273.8 189l.2-.1 .6 .1-.1 1.2M274.6 189.4l-.6 .1a.4 .4 0 0 0-.4 .3 .4 .4 0 0 0 .3 .4l.6-.1M275.7 188.2l-.2 1.7 .3 .3M276.4 188.9h.8"/>
<path d="M276.8 188.2l-.2 1.7v.2l.4 .1M277.8 188.9l-.1 1.3M277.9 188.2l-.1 .1 .1 .1M277.9 188.2l.1 .1-.1 .1M277.9 188.2v.2M279.6 189a.66 .66 0 0 0-.9 .3l-.1 .5 .1 .3 .2 .1 .6-.1"/>
</g>
<text font-size="4.3" fill="#fff" x="104.7" y="21.3">Bottom Assembly (Scale 1:1)</text>
<g font-size="2.7" fill="#fff">
<text x="240.4" y="186.2">Project: SMPBR</text>
<text x="241.9" y="190.3">Board: shield-peristaltic</text>
<text x="177.4" y="192.1">Title:</text>
</g>
<g font-size="2" fill="#fff">
<text x="154.6" y="86.2" transform="rotate(180 154.6 86.2)">- S +</text>
<text x="178" y="177.8">Designed for: TrendBit</text>
<text x="178" y="180.8">Designed by: Petr_Malaník</text>
<text x="178" y="183.8">Sheet:</text>
<text x="178" y="186.5">File: motor_shield_peristaltic.kicad_pcb</text>
<text x="178" y="193.9">Size: A4</text>
<text x="178" y="196.7">KiCad E.D.A. 9.0.1+1 + KiBot v1.8.5</text>
<text x="198" y="193.9">Date: 2024-12-04</text>
<text x="229.4" y="193.9">GIT hash: 5b9075c</text>
<text x="263" y="196.7">Id: 3/3</text>
<text x="263" y="193.9">Rev: 1.0</text>
</g>
<g font-size="1.7" fill="#fff">
<text x="35" y="11.6">1</text>
<text x="85" y="11.6">2</text>
<text x="135" y="11.6">3</text>
<text x="185" y="11.6">4</text>
<text x="235" y="11.6">5</text>
<text x="285" y="11.6">6</text>
<text x="10.5" y="35.6">A</text>
<text x="285.5" y="35.6">A</text>
<text x="10.5" y="85.6">B</text>
<text x="285.5" y="85.6">B</text>
<text x="10.5" y="135.7">C</text>
<text x="285.5" y="135.7">C</text>
<text x="10.5" y="185.6">D</text>
<text x="285.5" y="185.6">D</text>
<text x="35" y="199.7">1</text>
<text x="85" y="199.7">2</text>
<text x="135" y="199.7">3</text>
<text x="185" y="199.7">4</text>
<text x="235" y="199.7">5</text>
<text x="285" y="199.7">6</text>
</g>
<g font-size="1.2" fill="#fff">
<text x="145.1" y="68.7">Motor filter shield</text>
<text x="146.5" y="71.7">Peristaltic pump</text>
<text x="150.2" y="70.2">29 mm</text>
</g>
<g font-size="1.1" fill="#fff">
<text x="144.9" y="84.8">07/25</text>
<text x="145.2" y="86">V1.0</text>
<text x="148.2" y="89">Designed by:</text>
<text x="148.2" y="90.3">Petr Malaník</text>
</g>
</svg>
